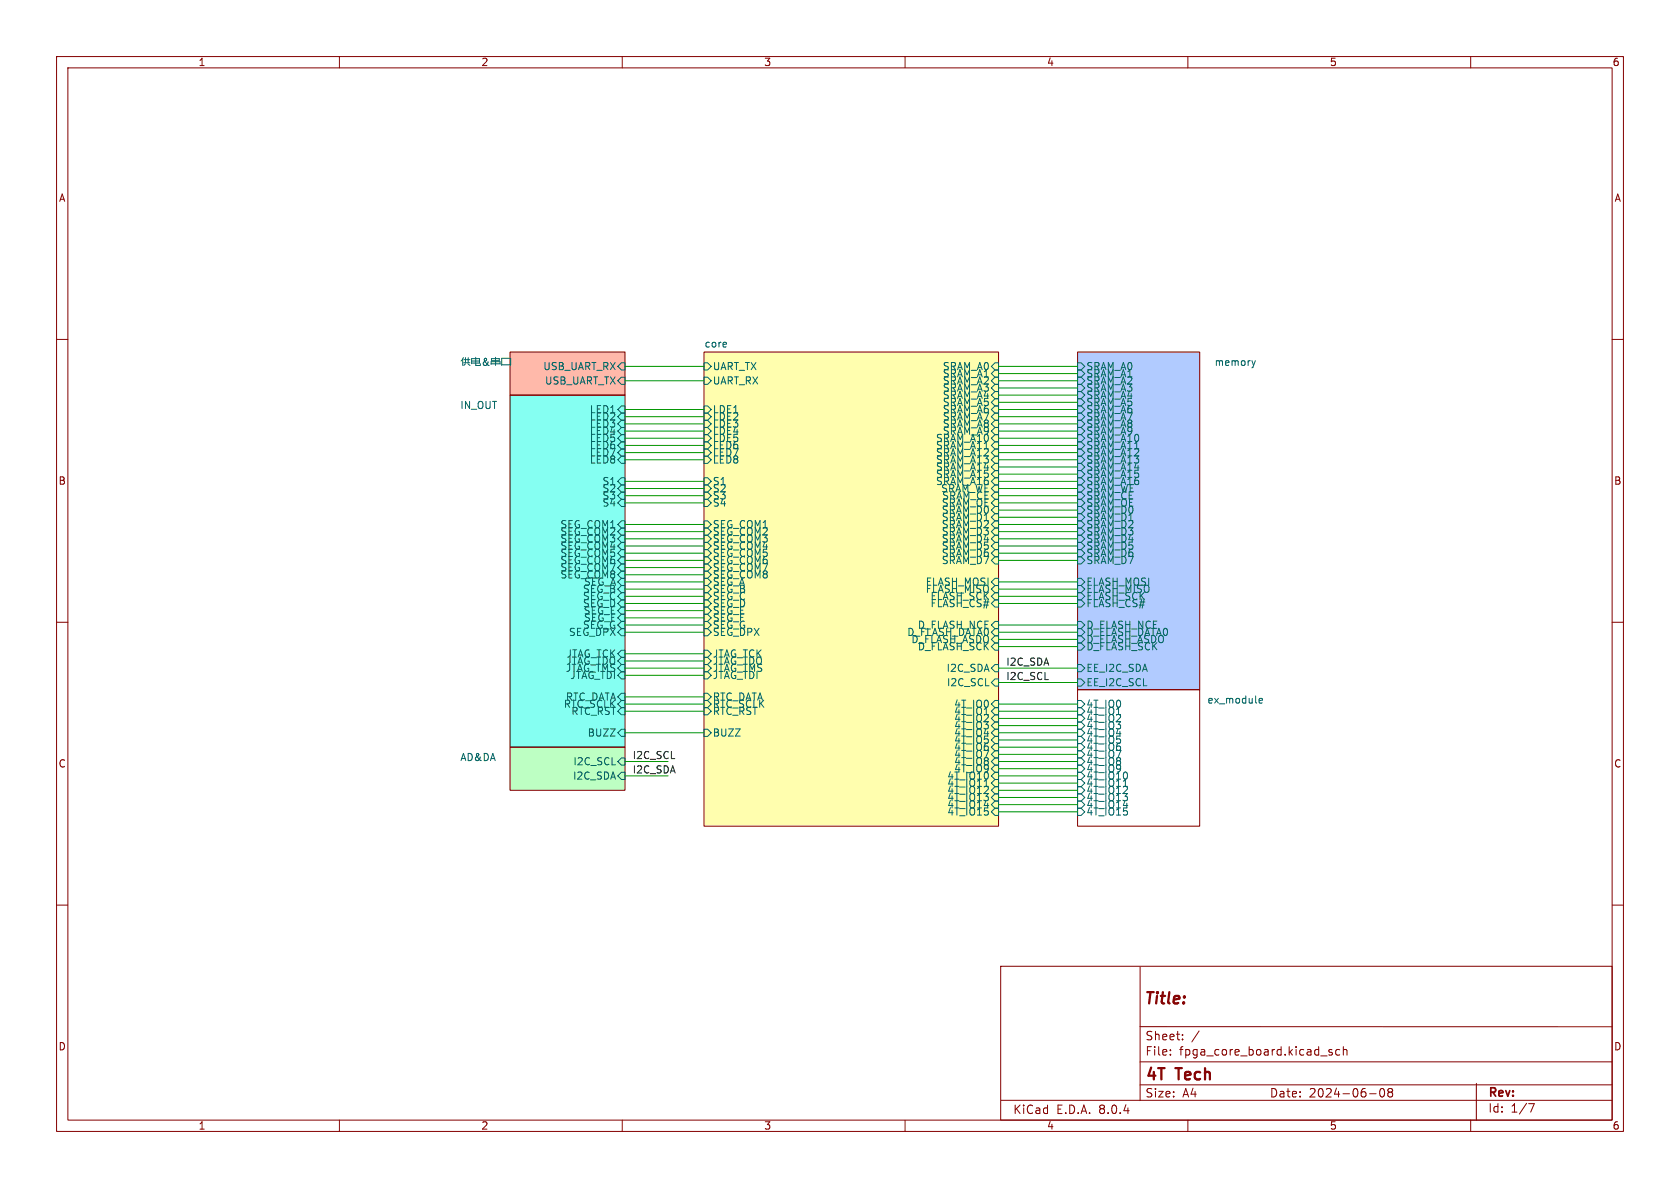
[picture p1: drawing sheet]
<svg xmlns="http://www.w3.org/2000/svg" width="297mm" height="210mm" viewBox="0 0 297 210" stroke-linecap="round" stroke-linejoin="round" font-family="sans-serif">
<g fill="none" stroke="#840000" stroke-width=".18">
<path d="M10 10h277v190h-277zM12 12h273v186h-273zM60 10v2M110 10v2M160 10v2M210 10v2M260 10v2M10 60h2M285 60h2M90.2 69.9h20.3v62.2h-20.3zM90.2 62.2h20.3v7.7h-20.3zM124.5 62.2h52v83.9h-52z"/>
<path d="M190.5 62.2h21.6v59.7h-21.6zM10 110h2M285 110h2M90.2 132.1h20.3v7.6h-20.3zM190.5 121.9h21.6v24.2h-21.6zM10 160h2M285 160h2M176.9 170.8h108.1v27.2h-108.1zM201.5 170.9v23.7M60 198v2M110 198v2M160 198v2"/>
<path d="M177 194.5h108M201.5 181.5h83.5M201.5 191.8h83.5M201.5 187.7h83.5M206.9 186.4v.1M206.9 185.6v.1M209.1 183.7v.1M209.1 182.9v.1M210 198v2M212 182.2l-1.3 2M235.5 185.6l-.4-.1-.2 .2 .1 .2 .5 .2v.3h-.6M236.8 185.6l-.4-.1-.3 .3v.4l.2 .2h.5"/>
<path d="M237.5 185.7l.2-.2 .4 .1v.9M237.5 185v1.5M242.1 193.3h1.2M244.1 192.5l.2-.1a.81 .81 0 0 1 .6 .6 .81 .81 0 0 1-.3 .8l-.2 .1a.81 .81 0 0 1-.6-.6 .81 .81 0 0 1 .3-.8zM245.6 193.1l-.3-.3 .3-.4h.3l.3 .3-.3 .4M245.6 193.1l-.3 .2 .1 .5 .2 .1h.3l.3-.3-.1-.4-.2-.1M245.6 193.1h.3M260 198v2M261 191.5v6.5M270.2 195.1h1l-.6 1.5"/>
</g>
<path d="M90.2 132.1h20.3v7.6h-20.3z" fill="#bdffc3" stroke="#bdffc3" stroke-width=".18"/>
<path d="M90.2 69.9h20.3v62.2h-20.3z" fill="#85fff2" stroke="#85fff2" stroke-width=".18"/>
<path d="M90.2 62.2h20.3v7.7h-20.3z" fill="#ffb9aa" stroke="#ffb9aa" stroke-width=".18"/>
<path d="M190.5 62.2h21.6v59.7h-21.6z" fill="#b1cbff" stroke="#b1cbff" stroke-width=".18"/>
<path d="M190.5 121.9h21.6v24.2h-21.6z" fill="#fff" stroke="#fff" stroke-width=".18"/>
<path d="M124.5 62.2h52v83.9h-52z" fill="#fffeae" stroke="#fffeae" stroke-width=".18"/>
<g fill="none" stroke="#006464" stroke-width=".18">
<path d="M81.8 63.5v1.1M81.9 63.2l-.4 .6M82 64.1h1.1M82 63.6h1.1M82.3 63.2v.9M82.3 64.3l-.3 .3M82.7 64.3l.4 .3M82.8 63.2v.9M83.4 63.8h1.4M83.4 64.2h1.4v-.8h-1.4v.9M84.1 63.2v1.4h.8v-.3M86.3 63.9l-.3 .6a.34 .34 0 0 1-.5 0 .34 .34 0 0 1 .1-.5l.4-.4v-.2h-.3a1.22 1.22 0 0 0 .8 1.2"/>
<path d="M86.8 64.3h1.6M86.9 63.7v-.3h1.4v.3M86.9 63.8h1.4M87.6 63.2v1.4M88.4 64.4v-.5h-1.6v.5M88.7 64.6v-1.3h1.6v1.3M88.7 64.5h1.6M109.2 73.7l.7-.7h.6v1.3h-.6zM109.2 78.7l.7-.6h.6v1.3h-.6zM109.2 67.3l.7-.6h.6v1.2h-.6zM109.9 74.3h.6v1.3h-.6l-.7-.7zM109.9 75.6h.6v1.2h-.6l-.7-.6z"/>
<path d="M109.9 76.8h.6v1.3h-.6l-.7-.6zM109.9 71.8h.6v1.2h-.6l-.7-.6zM109.9 64.1h.6v1.3h-.6l-.7-.6zM124.5 71.8h.6l.6 .6-.6 .6h-.6zM124.5 73h.6l.6 .7-.6 .6h-.6zM124.5 74.3h.6l.6 .6-.6 .7h-.6zM124.5 75.6h.6l.6 .6-.6 .6h-.6zM124.5 76.8h.6l.6 .7-.6 .6h-.6zM124.5 78.1h.6l.6 .6-.6 .7h-.6zM124.5 79.4h.6l.6 .6-.6 .6h-.6zM124.5 66.7h.6l.6 .6-.6 .6h-.6zM124.5 64.1h.6l.6 .7-.6 .6h-.6z"/>
<path d="M175.3 68.6l.6-.7h.6v1.3h-.6zM175.3 76.2l.6-.6h.6v1.2h-.6zM175.3 69.9l.6-.7h.6v1.3h-.6zM175.3 71.1l.6-.6h.6v1.3h-.6zM175.3 73.7l.6-.7h.6v1.3h-.6zM175.3 66l.6-.6h.6v1.3h-.6zM175.3 67.3l.6-.6h.6v1.2h-.6zM175.3 64.8l.6-.7h.6v1.3h-.6zM175.3 77.5l.6-.7h.6v1.3h-.6zM175.3 78.7l.6-.6h.6v1.3h-.6zM175.9 71.8h.6v1.2h-.6l-.6-.6zM175.9 74.3h.6v1.3h-.6l-.6-.7z"/>
<path d="M190.5 76.8h.6l.7 .7-.7 .6h-.6zM190.5 78.1h.6l.7 .6-.7 .7h-.6zM190.5 64.1h.6l.7 .7-.7 .6h-.6zM190.5 79.4h.6l.7 .6-.7 .6h-.6zM190.5 67.9h.6l.7 .7-.7 .6h-.6zM190.5 65.4h.6l.7 .6-.7 .7h-.6zM190.5 70.5h.6l.7 .6-.7 .7h-.6zM190.5 66.7h.6l.7 .6-.7 .6h-.6zM190.5 69.2h.6l.7 .7-.7 .6h-.6zM190.5 74.3h.6l.7 .6-.7 .7h-.6zM190.5 71.8h.6l.7 .6-.7 .6h-.6zM190.5 75.6h.6l.7 .6-.7 .6h-.6z"/>
<path d="M190.5 73h.6l.7 .7-.7 .6h-.6zM221.3 63.8l.3 .8M221.6 64.6l-.1 .3M221.9 63.8l-.3 .8M109.2 80l.7-.6h.6v1.2h-.6zM109.2 85.1l.7-.6h.6v1.2h-.6zM109.2 86.4l.7-.7h.6v1.3h-.6zM109.2 92.7l.7-.6h.6v1.2h-.6zM109.2 96.5l.7-.6h.6v1.3h-.6zM109.9 80.6h.6v1.3h-.6l-.7-.6zM109.9 87h.6v1.3h-.6l-.7-.7zM109.9 88.3h.6v1.2h-.6l-.7-.6z"/>
<path d="M109.9 97.2h.6v1.2h-.6l-.7-.6zM109.9 98.4h.6v1.3h-.6l-.7-.6zM109.9 99.7h.6v1.3h-.6l-.7-.7zM109.9 94.6h.6v1.3h-.6l-.7-.6zM109.9 93.3h.6v1.3h-.6l-.7-.6zM124.5 80.6h.6l.6 .7-.6 .6h-.6zM124.5 85.7h.6l.6 .7-.6 .6h-.6zM124.5 87h.6l.6 .6-.6 .7h-.6zM124.5 88.3h.6l.6 .6-.6 .6h-.6zM124.5 84.5h.6l.6 .6-.6 .6h-.6zM124.5 94.6h.6l.6 .7-.6 .6h-.6zM124.5 92.1h.6l.6 .6-.6 .6h-.6z"/>
<path d="M124.5 93.3h.6l.6 .7-.6 .6h-.6zM124.5 95.9h.6l.6 .6-.6 .7h-.6zM124.5 99.7h.6l.6 .6-.6 .7h-.6zM124.5 98.4h.6l.6 .7-.6 .6h-.6zM124.5 97.2h.6l.6 .6-.6 .6h-.6zM175.3 95.3l.6-.7h.6v1.3h-.6zM175.3 90.2l.6-.7h.6v1.3h-.6zM175.3 83.8l.6-.6h.6v1.3h-.6zM175.3 94l.6-.7h.6v1.3h-.6zM175.3 82.6l.6-.7h.6v1.3h-.6zM175.3 80l.6-.6h.6v1.2h-.6zM175.3 81.3l.6-.7h.6v1.3h-.6z"/>
<path d="M175.9 87h.6v1.3h-.6l-.6-.7zM175.9 98.4h.6v1.3h-.6l-.6-.6zM175.9 85.7h.6v1.3h-.6l-.6-.6zM175.9 95.9h.6v1.3h-.6l-.6-.7zM175.9 88.3h.6v1.2h-.6l-.6-.6zM175.9 97.2h.6v1.2h-.6l-.6-.6zM175.9 90.8h.6v1.3h-.6l-.6-.7zM175.9 84.5h.6v1.2h-.6l-.6-.6zM175.9 92.1h.6v1.2h-.6l-.6-.6zM190.5 80.6h.6l.7 .7-.7 .6h-.6zM190.5 81.9h.6l.7 .7-.7 .6h-.6zM190.5 83.2h.6l.7 .6-.7 .7h-.6z"/>
<path d="M190.5 84.5h.6l.7 .6-.7 .6h-.6zM190.5 85.7h.6l.7 .7-.7 .6h-.6zM190.5 87h.6l.7 .6-.7 .7h-.6zM190.5 88.3h.6l.7 .6-.7 .6h-.6zM190.5 92.1h.6l.7 .6-.7 .6h-.6zM190.5 89.5h.6l.7 .7-.7 .6h-.6zM190.5 90.8h.6l.7 .6-.7 .7h-.6zM190.5 95.9h.6l.7 .6-.7 .7h-.6zM190.5 93.3h.6l.7 .7-.7 .6h-.6zM190.5 94.6h.6l.7 .7-.7 .6h-.6zM190.5 97.2h.6l.7 .6-.7 .6h-.6zM190.5 98.4h.6l.7 .7-.7 .6h-.6z"/>
<path d="M104.6 104.7v1.3M106.4 105.4v.5M109.2 115.6l.7-.7h.6v1.3h-.6zM109.2 102.9l.7-.7h.6v1.3h-.6zM109.2 104.1l.7-.6h.6v1.3h-.6zM109.9 116.2h.6v1.3h-.6l-.7-.7zM109.9 117.5h.6v1.2h-.6l-.7-.6zM109.9 118.7h.6v1.3h-.6l-.7-.6zM109.9 101h.6v1.2h-.6l-.7-.6zM109.9 108.6h.6v1.3h-.6l-.7-.7zM109.9 109.9h.6v1.2h-.6l-.7-.6zM109.9 111.1h.6v1.3h-.6l-.7-.6z"/>
<path d="M109.9 104.8h.6v1.2h-.6l-.7-.6zM109.9 106h.6v1.3h-.6l-.7-.6zM109.9 107.3h.6v1.3h-.6l-.7-.6zM124.5 118.7h.6l.6 .7-.6 .6h-.6zM124.5 116.2h.6l.6 .6-.6 .7h-.6zM124.5 114.9h.6l.6 .7-.6 .6h-.6zM124.5 117.5h.6l.6 .6-.6 .6h-.6zM124.5 101h.6l.6 .6-.6 .6h-.6zM124.5 102.2h.6l.6 .7-.6 .6h-.6zM124.5 103.5h.6l.6 .6-.6 .7h-.6zM124.5 111.1h.6l.6 .7-.6 .6h-.6zM124.5 108.6h.6l.6 .6-.6 .7h-.6z"/>
<path d="M124.5 107.3h.6l.6 .7-.6 .6h-.6zM124.5 106h.6l.6 .7-.6 .6h-.6zM124.5 104.8h.6l.6 .6-.6 .6h-.6zM124.5 109.9h.6l.6 .6-.6 .6h-.6zM127.5 104.7v1.3M129.4 105.4v.5M175.3 118.1l.6-.6h.6v1.2h-.6zM175.3 106.7l.6-.7h.6v1.3h-.6zM175.3 105.4l.6-.6h.6v1.2h-.6zM175.3 102.9l.6-.7h.6v1.3h-.6zM175.3 113l.6-.6h.6v1.3h-.6zM175.3 114.3l.6-.6h.6v1.2h-.6z"/>
<path d="M175.9 103.5h.6v1.3h-.6l-.6-.7zM175.9 109.9h.6v1.2h-.6l-.6-.6zM175.9 111.1h.6v1.3h-.6l-.6-.6zM190.5 109.9h.6l.7 .6-.7 .6h-.6zM190.5 111.1h.6l.7 .7-.7 .6h-.6zM190.5 112.4h.6l.7 .6-.7 .7h-.6zM190.5 117.5h.6l.7 .6-.7 .6h-.6zM190.5 106h.6l.7 .7-.7 .6h-.6zM190.5 104.8h.6l.7 .6-.7 .6h-.6zM190.5 103.5h.6l.7 .6-.7 .7h-.6zM190.5 102.2h.6l.7 .7-.7 .6h-.6zM190.5 113.7h.6l.7 .6-.7 .6h-.6z"/>
<path d="M109.2 137.2l.7-.7h.6v1.3h-.6zM109.2 125.7l.7-.6h.6v1.3h-.6zM109.9 134h.6v1.3h-.6l-.7-.7zM109.9 122.6h.6v1.2h-.6l-.7-.6zM109.9 123.8h.6v1.3h-.6l-.7-.6zM109.9 128.9h.6v1.3h-.6l-.7-.7zM124.5 125.1h.6l.6 .6-.6 .7h-.6zM124.5 123.8h.6l.6 .7-.6 .6h-.6zM124.5 122.6h.6l.6 .6-.6 .6h-.6zM124.5 128.9h.6l.6 .6-.6 .7h-.6zM175.3 137.2l.6-.7h.6v1.3h-.6zM175.3 139.7l.6-.6h.6v1.2h-.6z"/>
<path d="M175.3 124.5l.6-.7h.6v1.3h-.6zM175.3 129.5l.6-.6h.6v1.3h-.6zM175.3 125.7l.6-.6h.6v1.3h-.6zM175.9 120h.6v1.3h-.6l-.6-.6zM175.9 137.8h.6v1.3h-.6l-.6-.7zM175.9 126.4h.6v1.2h-.6l-.6-.6zM175.9 134h.6v1.3h-.6l-.6-.7zM175.9 131.4h.6v1.3h-.6l-.6-.6zM175.9 132.7h.6v1.3h-.6l-.6-.6zM175.9 127.6h.6v1.3h-.6l-.6-.6zM175.9 135.3h.6v1.2h-.6l-.6-.6zM175.9 130.2h.6v1.2h-.6l-.6-.6z"/>
<path d="M190.5 120h.6l.7 .7-.7 .6h-.6zM190.5 132.7h.6l.7 .7-.7 .6h-.6zM190.5 125.1h.6l.7 .6-.7 .7h-.6zM190.5 127.6h.6l.7 .7-.7 .6h-.6zM190.5 130.2h.6l.7 .6-.7 .6h-.6zM190.5 135.3h.6l.7 .6-.7 .6h-.6zM190.5 128.9h.6l.7 .6-.7 .7h-.6zM190.5 123.8h.6l.7 .7-.7 .6h-.6zM190.5 131.4h.6l.7 .7-.7 .6h-.6zM190.5 126.4h.6l.7 .6-.7 .6h-.6zM190.5 137.8h.6l.7 .6-.7 .7h-.6zM190.5 136.5h.6l.7 .7-.7 .6h-.6z"/>
<path d="M190.5 134h.6l.7 .6-.7 .7h-.6zM190.5 139.1h.6l.7 .6-.7 .6h-.6zM222.6 123.9l.6-.1-.1-.3-.3-.1-.2 .2 .1 .6h.4M175.3 141l.6-.7h.6v1.3h-.6zM175.9 141.6h.6v1.3h-.6l-.6-.7zM175.9 142.9h.6v1.2h-.6l-.6-.6zM190.5 140.3h.6l.7 .7-.7 .6h-.6zM190.5 142.9h.6l.7 .6-.7 .6h-.6zM190.5 141.6h.6l.7 .6-.7 .7h-.6z"/>
</g>
<g fill="none" stroke="#009600" stroke-width=".18">
<path d="M110.5 77.5h14M110.5 78.7h14M110.5 76.2h14M110.5 74.9h14M110.5 72.4h14M110.5 64.8h14M110.5 73.7h14M110.5 67.3h14M176.5 77.5h14M176.5 78.7h14M176.5 76.2h14M176.5 74.9h14"/>
<path d="M176.5 72.4h14M176.5 64.8h14M176.5 73.7h14M176.5 67.3h14M176.5 68.6h14M176.5 66h14M176.5 69.9h14M176.5 71.1h14M110.5 87.6h14M110.5 94h14M110.5 88.9h14M110.5 85.1h14"/>
<path d="M110.5 92.7h14M110.5 81.3h14M110.5 80h14M110.5 86.4h14M110.5 97.8h14M110.5 95.3h14M110.5 99.1h14M110.5 96.5h14M176.5 87.6h14M176.5 94h14M176.5 88.9h14M176.5 85.1h14"/>
<path d="M176.5 92.7h14M176.5 81.3h14M176.5 80h14M176.5 86.4h14M176.5 97.8h14M176.5 95.3h14M176.5 99.1h14M176.5 96.5h14M176.5 90.2h14M176.5 91.4h14M176.5 83.8h14M176.5 82.6h14"/>
<path d="M110.5 109.2h14M110.5 111.8h14M110.5 104.1h14M110.5 116.8h14M110.5 118.1h14M110.5 102.9h14M110.5 119.4h14M110.5 100.3h14M110.5 101.6h14M110.5 105.4h14M110.5 115.6h14M110.5 110.5h14"/>
<path d="M110.5 106.7h14M110.5 108h14M176.5 111.8h14M176.5 104.1h14M176.5 118.1h14M176.5 102.9h14M176.5 105.4h14M176.5 110.5h14M176.5 113h14M176.5 106.7h14M176.5 114.3h14M110.5 129.5h14"/>
<path d="M110.5 134.6h7.6M110.5 124.5h14M110.5 137.2h7.6M110.5 123.2h14M110.5 125.7h14M176.5 129.5h14M176.5 134.6h14M176.5 124.5h14M176.5 137.2h14M176.5 125.7h14M176.5 127h14M176.5 130.8h14"/>
<path d="M176.5 128.3h14M176.5 132.1h14M176.5 133.4h14M176.5 135.9h14M176.5 139.7h14M176.5 138.4h14M176.5 120.7h14M176.5 141h14M176.5 142.2h14M176.5 143.5h14"/>
</g>
<g font-size="2.8" fill="#840000">
<text x="202.1" y="178.1">Title:</text>
<text x="202.4" y="191.5">4T</text>
<text x="208.1" y="191.5">Tech</text>
</g>
<g font-size="2.1" fill="#840000">
<text x="202.4" y="184.1">Sheet:</text>
<text x="202.4" y="186.8">File:</text>
<text x="208.5" y="186.8">fpga_core_board.kicad_sch</text>
<text x="179" y="197.1">KiCad</text>
<text x="186.7" y="197.1">E.D.A.</text>
<text x="194.3" y="197.1">8.0.4</text>
<text x="202.4" y="194.2">Size:</text>
<text x="209" y="194.2">A4</text>
<text x="224.4" y="194.2">Date:</text>
<text x="231.4" y="194.2">2024-06-08</text>
<text x="263" y="194.3">Rev:</text>
<text x="263" y="196.9">Id:</text>
<text x="267.1" y="196.9">1/7</text>
</g>
<g font-size="1.8" fill="#840000">
<text x="35" y="11.9">1</text>
<text x="85" y="11.9">2</text>
<text x="135" y="11.9">3</text>
<text x="185" y="11.9">4</text>
<text x="235" y="11.9">5</text>
<text x="285" y="11.9">6</text>
<text x="10.3" y="35.9">A</text>
<text x="285.3" y="35.9">A</text>
<text x="10.3" y="85.9">B</text>
<text x="285.3" y="85.9">B</text>
<text x="10.3" y="135.9">C</text>
<text x="285.3" y="135.9">C</text>
<text x="10.3" y="185.9">D</text>
<text x="285.3" y="185.9">D</text>
<text x="35" y="199.9">1</text>
<text x="85" y="199.9">2</text>
<text x="135" y="199.9">3</text>
<text x="185" y="199.9">4</text>
<text x="235" y="199.9">5</text>
<text x="285" y="199.9">6</text>
</g>
<g font-size="1.8" fill="#006464">
<text x="95.9" y="65.6">USB_UART_RX</text>
<text x="124.5" y="61.5">core</text>
<text x="125.9" y="65.6">UART_TX</text>
<text x="166.6" y="65.6">SRAM_A0</text>
<text x="192" y="65.6">SRAM_A0</text>
<text x="214.6" y="64.8">memory</text>
<text x="96.2" y="68.2">USB_UART_TX</text>
<text x="125.9" y="68.2">UART_RX</text>
<text x="166.6" y="69.4">SRAM_A3</text>
<text x="166.6" y="70.7">SRAM_A4</text>
<text x="166.6" y="72">SRAM_A5</text>
<text x="166.6" y="66.9">SRAM_A1</text>
<text x="166.6" y="68.2">SRAM_A2</text>
<text x="192" y="69.4">SRAM_A3</text>
<text x="192" y="66.9">SRAM_A1</text>
<text x="192" y="72">SRAM_A5</text>
<text x="192" y="68.2">SRAM_A2</text>
<text x="192" y="70.7">SRAM_A4</text>
<text x="81.3" y="72.4">IN_OUT</text>
<text x="104.2" y="74.5">LED2</text>
<text x="104.2" y="75.8">LED3</text>
<text x="104.2" y="77.1">LED4</text>
<text x="104.2" y="73.3">LED1</text>
<text x="125.9" y="73.3">LDE1</text>
<text x="125.9" y="74.5">LDE2</text>
<text x="125.9" y="75.8">LDE3</text>
<text x="125.9" y="77.1">LDE4</text>
<text x="166.6" y="77.1">SRAM_A9</text>
<text x="166.6" y="73.3">SRAM_A6</text>
<text x="166.6" y="75.8">SRAM_A8</text>
<text x="166.6" y="74.5">SRAM_A7</text>
<text x="192" y="75.8">SRAM_A8</text>
<text x="192" y="73.3">SRAM_A6</text>
<text x="192" y="77.1">SRAM_A9</text>
<text x="192" y="74.5">SRAM_A7</text>
<text x="104.2" y="78.3">LED5</text>
<text x="104.2" y="79.6">LED6</text>
<text x="104.2" y="82.1">LED8</text>
<text x="104.2" y="80.9">LED7</text>
<text x="125.9" y="78.3">LDE5</text>
<text x="125.9" y="79.6">LED6</text>
<text x="125.9" y="80.9">LED7</text>
<text x="125.9" y="82.1">LED8</text>
<text x="165.4" y="83.4">SRAM_A14</text>
<text x="165.4" y="80.9">SRAM_A12</text>
<text x="165.4" y="78.3">SRAM_A10</text>
<text x="165.4" y="79.6">SRAM_A11</text>
<text x="165.4" y="82.1">SRAM_A13</text>
<text x="192" y="78.3">SRAM_A10</text>
<text x="192" y="79.6">SRAM_A11</text>
<text x="192" y="80.9">SRAM_A12</text>
<text x="192" y="82.1">SRAM_A13</text>
<text x="192" y="83.4">SRAM_A14</text>
<text x="106.4" y="86">S1</text>
<text x="106.4" y="87.2">S2</text>
<text x="106.4" y="88.5">S3</text>
<text x="106.4" y="89.8">S4</text>
<text x="125.9" y="87.2">S2</text>
<text x="125.9" y="88.5">S3</text>
<text x="125.9" y="89.8">S4</text>
<text x="125.9" y="86">S1</text>
<text x="165.4" y="84.7">SRAM_A15</text>
<text x="165.4" y="86">SRAM_A16</text>
<text x="166.3" y="87.2">SRAM_WE</text>
<text x="166.4" y="89.8">SRAM_OE</text>
<text x="166.5" y="88.5">SRAM_CE</text>
<text x="192" y="84.7">SRAM_A15</text>
<text x="192" y="86">SRAM_A16</text>
<text x="192" y="87.2">SRAM_WE</text>
<text x="192" y="88.5">SRAM_CE</text>
<text x="192" y="89.8">SRAM_OE</text>
<text x="99" y="93.6">SEG_COM1</text>
<text x="99" y="94.8">SEG_COM2</text>
<text x="125.9" y="93.6">SEG_COM1</text>
<text x="125.9" y="94.8">SEG_COM2</text>
<text x="166.4" y="92.3">SRAM_D1</text>
<text x="166.4" y="91">SRAM_D0</text>
<text x="166.4" y="94.8">SRAM_D3</text>
<text x="166.4" y="93.6">SRAM_D2</text>
<text x="192" y="93.6">SRAM_D2</text>
<text x="192" y="91">SRAM_D0</text>
<text x="192" y="92.3">SRAM_D1</text>
<text x="192" y="94.8">SRAM_D3</text>
<text x="99" y="98.7">SEG_COM5</text>
<text x="99" y="99.9">SEG_COM6</text>
<text x="99" y="101.2">SEG_COM7</text>
<text x="99" y="96.1">SEG_COM3</text>
<text x="99" y="97.4">SEG_COM4</text>
<text x="125.9" y="96.1">SEG_COM3</text>
<text x="125.9" y="97.4">SEG_COM4</text>
<text x="125.9" y="101.2">SEG_COM7</text>
<text x="125.9" y="99.9">SEG_COM6</text>
<text x="125.9" y="98.7">SEG_COM5</text>
<text x="166.4" y="99.9">SRAM_D7</text>
<text x="166.4" y="97.4">SRAM_D5</text>
<text x="166.4" y="98.7">SRAM_D6</text>
<text x="166.4" y="96.1">SRAM_D4</text>
<text x="192" y="97.4">SRAM_D5</text>
<text x="192" y="96.1">SRAM_D4</text>
<text x="192" y="98.7">SRAM_D6</text>
<text x="192" y="99.9">SRAM_D7</text>
<text x="99" y="102.5">SEG_COM8</text>
<text x="103" y="105">SEG_B</text>
<text x="103" y="107.5">SEG_D</text>
<text x="103.1" y="103.7">SEG_A</text>
<text x="125.9" y="102.5">SEG_COM8</text>
<text x="125.9" y="103.7">SEG_A</text>
<text x="125.9" y="105">SEG_B</text>
<text x="125.9" y="107.5">SEG_D</text>
<text x="163.6" y="105">FLASH_MISO</text>
<text x="163.6" y="103.7">FLASH_MOSI</text>
<text x="164.4" y="107.5">FLASH_CS#</text>
<text x="164.4" y="106.3">FLASH_SCK</text>
<text x="192" y="107.5">FLASH_CS#</text>
<text x="192" y="106.3">FLASH_SCK</text>
<text x="192" y="105">FLASH_MISO</text>
<text x="192" y="103.7">FLASH_MOSI</text>
<text x="100.5" y="112.6">SEG_DPX</text>
<text x="103" y="111.4">SEG_G</text>
<text x="103.1" y="108.8">SEG_E</text>
<text x="103.1" y="110.1">SEG_F</text>
<text x="125.9" y="112.6">SEG_DPX</text>
<text x="125.9" y="110.1">SEG_F</text>
<text x="125.9" y="108.8">SEG_E</text>
<text x="125.9" y="111.4">SEG_G</text>
<text x="160.3" y="112.6">D_FLASH_DATA0</text>
<text x="161" y="113.9">D_FLASH_ASDO</text>
<text x="162.2" y="111.4">D_FLASH_NCE</text>
<text x="192" y="111.4">D_FLASH_NCE</text>
<text x="192" y="112.6">D_FLASH_DATA0</text>
<text x="192" y="113.9">D_FLASH_ASDO</text>
<text x="99.9" y="119">JTAG_TMS</text>
<text x="100" y="117.7">JTAG_TDO</text>
<text x="100.1" y="116.4">JTAG_TCK</text>
<text x="125.9" y="117.7">JTAG_TDO</text>
<text x="125.9" y="116.4">JTAG_TCK</text>
<text x="125.9" y="119">JTAG_TMS</text>
<text x="162.2" y="115.2">D_FLASH_SCK</text>
<text x="167.2" y="119">I2C_SDA</text>
<text x="192" y="119">EE_I2C_SDA</text>
<text x="192" y="115.2">D_FLASH_SCK</text>
<text x="99.6" y="125.3">RTC_SCLK</text>
<text x="99.9" y="124.1">RTC_DATA</text>
<text x="100.7" y="120.2">JTAG_TDI</text>
<text x="125.9" y="120.2">JTAG_TDI</text>
<text x="125.9" y="125.3">RTC_SCLK</text>
<text x="125.9" y="124.1">RTC_DATA</text>
<text x="167.3" y="121.5">I2C_SCL</text>
<text x="168.6" y="125.3">4T_IO0</text>
<text x="192" y="121.5">EE_I2C_SCL</text>
<text x="192" y="125.3">4T_IO0</text>
<text x="213.4" y="124.5">ex_module</text>
<text x="100.9" y="126.6">RTC_RST</text>
<text x="103.8" y="130.4">BUZZ</text>
<text x="125.9" y="126.6">RTC_RST</text>
<text x="125.9" y="130.4">BUZZ</text>
<text x="168.6" y="130.4">4T_IO4</text>
<text x="168.6" y="127.9">4T_IO2</text>
<text x="168.6" y="129.1">4T_IO3</text>
<text x="168.6" y="126.6">4T_IO1</text>
<text x="168.6" y="131.7">4T_IO5</text>
<text x="192" y="126.6">4T_IO1</text>
<text x="192" y="129.1">4T_IO3</text>
<text x="192" y="131.7">4T_IO5</text>
<text x="192" y="130.4">4T_IO4</text>
<text x="192" y="127.9">4T_IO2</text>
<text x="81.3" y="134.6">AD&amp;DA</text>
<text x="101.3" y="135.5">I2C_SCL</text>
<text x="168.6" y="135.5">4T_IO8</text>
<text x="168.6" y="132.9">4T_IO6</text>
<text x="168.6" y="134.2">4T_IO7</text>
<text x="168.6" y="136.8">4T_IO9</text>
<text x="192" y="134.2">4T_IO7</text>
<text x="192" y="136.8">4T_IO9</text>
<text x="192" y="132.9">4T_IO6</text>
<text x="192" y="135.5">4T_IO8</text>
<text x="101.2" y="138">I2C_SDA</text>
<text x="167.4" y="138">4T_IO10</text>
<text x="167.4" y="143.1">4T_IO14</text>
<text x="167.4" y="140.6">4T_IO12</text>
<text x="167.4" y="141.8">4T_IO13</text>
<text x="167.4" y="139.3">4T_IO11</text>
<text x="192" y="141.8">4T_IO13</text>
<text x="192" y="139.3">4T_IO11</text>
<text x="192" y="138">4T_IO10</text>
<text x="192" y="140.6">4T_IO12</text>
<text x="192" y="143.1">4T_IO14</text>
<text x="167.4" y="144.4">4T_IO15</text>
<text x="192" y="144.4">4T_IO15</text>
</g>
<g font-size="1.8" fill="#0f0f0f">
<text x="177.8" y="117.8">I2C_SDA</text>
<text x="177.8" y="120.3">I2C_SCL</text>
<text x="111.8" y="136.8">I2C_SDA</text>
<text x="111.8" y="134.3">I2C_SCL</text>
</g>
</svg>
